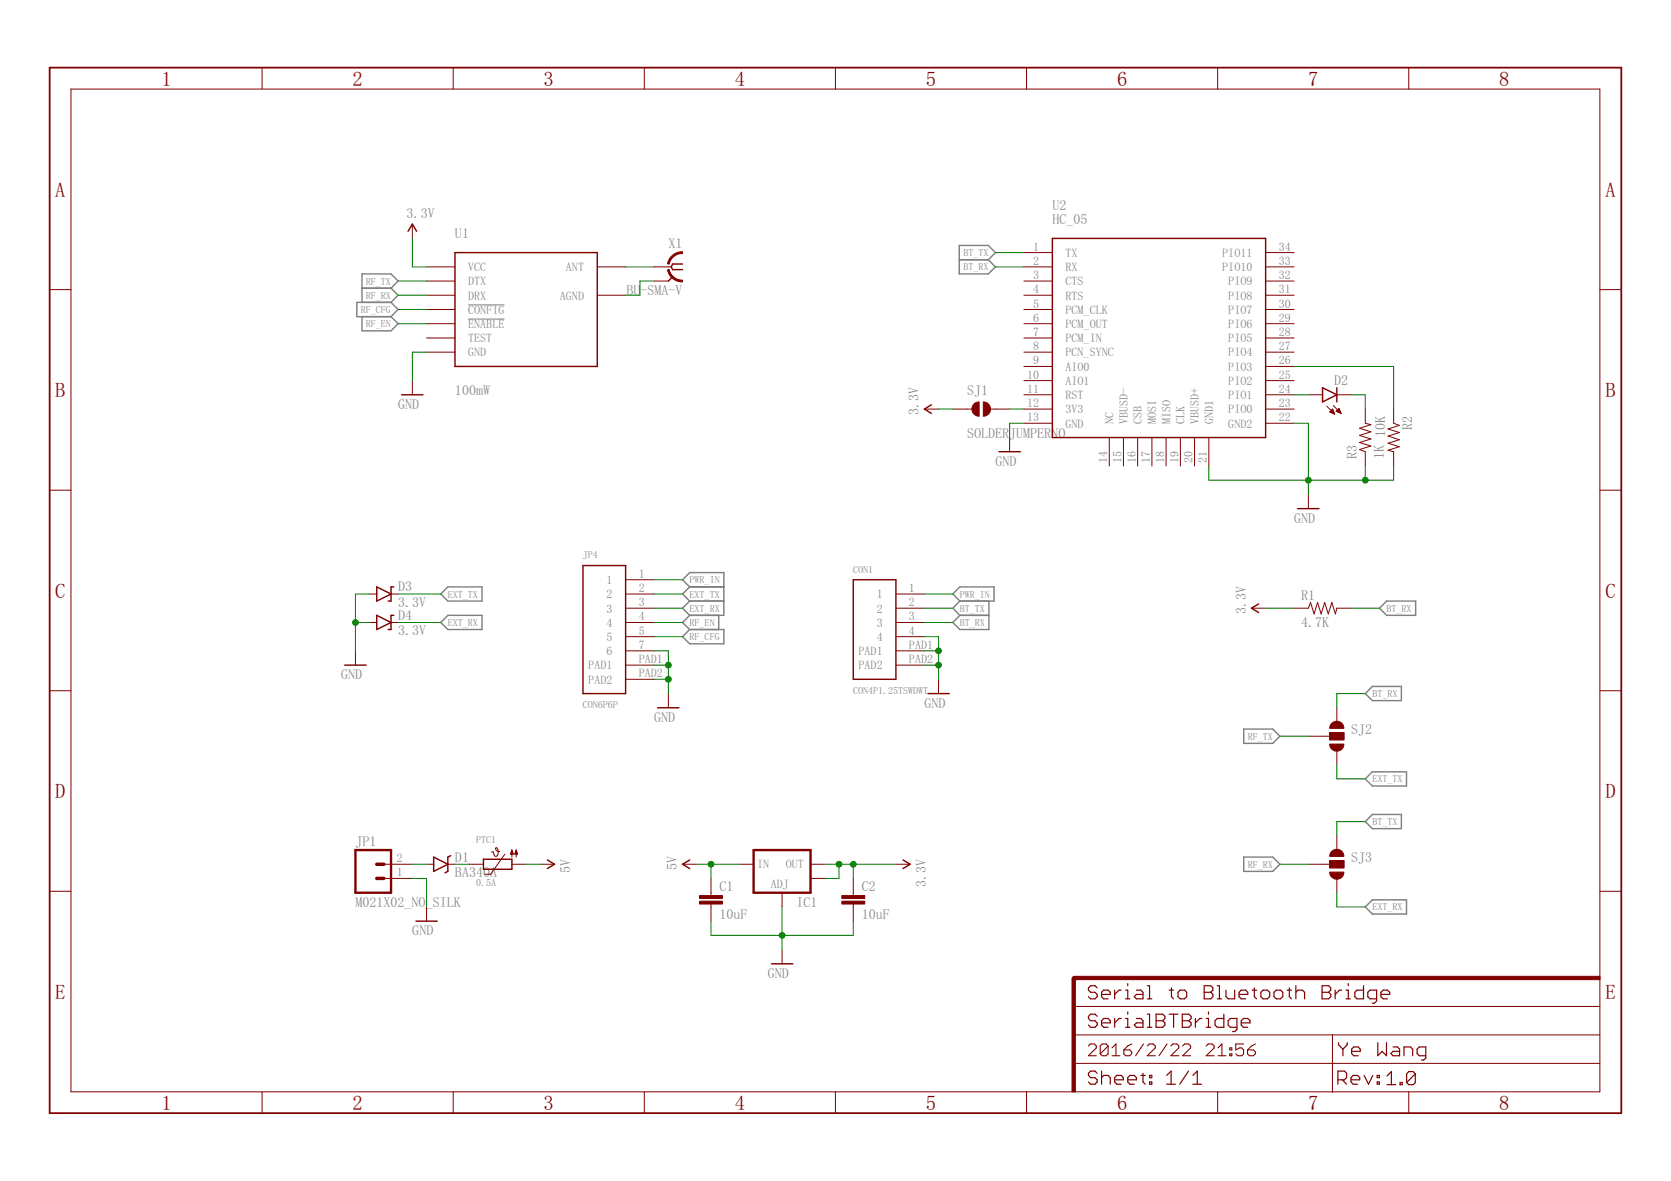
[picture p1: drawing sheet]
<svg xmlns="http://www.w3.org/2000/svg" width="297mm" height="210mm" viewBox="0 0 297 210" stroke-linecap="round" stroke-linejoin="round" font-family="sans-serif">
<path d="M83.2 54.2h6.5M83.2 56.7h6.5" fill="none" stroke="#808080" stroke-width=".18"/>
<g fill="none" stroke="#808080" stroke-width=".25">
<path d="M64.3 51.2h5.2M64.3 56.3v2.5h5.2l1.3-1.3-1.3-1.2M69.5 51.2l1.3-1.2-1.3-1.3h-5.2v5M69.5 51.2l1.3 1.3-1.3 1.2M69.5 53.7h-6.1v2.6h6.1M69.5 53.7l1.3 1.3-1.3 1.3M170.5 43.6h5.2l1.3 1.3-1.3 1.3 1.3 1.2-1.3 1.3h-5.2zM170.5 46.2h5.2M79.6 104.3h6.1v2.5h-6.1l-1.2-1.2zM79.6 109.4h6.1v2.5h-6.1l-1.2-1.3zM122.6 106.8h6.1M122.6 104.3l-1.3-1.3 1.3-1.2h6.1v7.6h-6.1"/>
<path d="M122.6 111.9h6.1v2.5h-6.1l-1.3-1.2zM122.6 104.3l-1.3 1.3 1.3 1.2M122.6 104.3h6.1M122.6 106.8l-1.3 1.3 1.3 1.3M122.6 109.4l-1.3 1.2 1.3 1.3M127.8 109.4v2.5M170.6 106.8l-1.2 1.3 1.2 1.3M170.6 104.3h6.1v2.5h-6.1l-1.2-1.2zM170.6 109.4h5.2M175.8 106.8v5.1h-5.2l-1.2-1.3 1.2-1.2M246.5 106.8h5.2v2.6h-5.2l-1.3-1.3zM221.1 129.6h5.2l1.2 1.3-1.2 1.2h-5.2z"/>
<path d="M242.7 138.4l1.2-1.2h6.1v2.5h-6.1zM243.9 122h5.2v2.5h-5.2l-1.2-1.2zM221.1 152.3h5.2l1.2 1.3-1.2 1.3h-5.2zM243.9 144.8h5.2v2.5h-5.2l-1.2-1.3zM242.7 161.2l1.2-1.3h6.1v2.6h-6.1z"/>
</g>
<g fill="none" stroke="#800000" stroke-width=".25">
<path d="M72.5 41.1l.8-1.3 .8 1.3M80.9 44.9h25.3v20.2h-25.3zM119.6 49.2l-.8 .8M121.3 46.9h-1.7l-.3 .5 .3 .5h1.7M187.1 42.4h37.9v35.4h-37.9zM71.4 70.2h3.8M165.6 71.9l-1.3 .8 1.3 .8M235.1 68.9l2.5 1.3-2.5 1.2zM237.6 68.9v2.5M177.6 80.3h3.8M230.7 90.4h3.8M61.3 118.2h3.8"/>
<path d="M67 104.3l2.5 1.3-2.5 1.2zM67 109.4l2.5 1.2-2.5 1.3zM70 104.3h-.5v2.5h-.5M70 109.4h-.5v2.5h-.5M103.6 100.5h7.6v22.8h-7.6zM151.7 103h7.6v17.7h-7.6zM223.7 107.3l-1.2 .8 1.2 .8M116.9 125.8h3.8M165 123.3h3.7M77.1 152.3l2.5 1.3-2.5 1.3zM80.1 152.1l-.5 .2v2.6l-.5 .2M85.9 152.7h5.1v1.8h-5.1z"/>
<path d="M97.3 152.8l1.3 .8-1.3 .8M122.6 152.8l-1.3 .8 1.3 .8M160.5 152.8l1.3 .8-1.3 .8M73.9 163.7h3.8M137.1 171.3h3.8"/>
</g>
<g fill="none" stroke="#800000" stroke-width=".18">
<path d="M12.6 15.8h271.8v178.3h-271.8zM46.6 12v3.8M80.6 12v3.8M114.5 12v3.8M148.5 12v3.8M182.5 12v3.8M216.5 12v3.8M250.4 12v3.8M73.3 39.8v2.6M8.8 51.5h3.8M75.8 55h5.1M75.8 57.5h5.1"/>
<path d="M75.8 52.5h5.1M75.8 47.4h5.1M75.8 50h5.1M106.2 52.5h5M106.2 47.4h5M116.3 47.4h3M116.3 50h2.5M182 55h5.1M182 57.5h5.1M182 52.5h5.1M182 47.4h5.1M182 50h5.1"/>
<path d="M182 44.9h5.1M225 55h5M225 57.5h5M225 52.5h5M225 47.4h5M225 50h5M225 44.9h5M284.4 51.5h3.8M73.3 67.6v2.6M75.8 62.6h5.1M75.8 60.1h5.1M164.3 72.7h2.5"/>
<path d="M169.4 72.7h3.4M176.1 72.7h3.4M179.5 77.8v2.5M182 62.6h5.1M182 60.1h5.1M182 65.1h5.1M182 67.6h5.1M182 70.2h5.1M182 72.7h5.1M182 75.2h5.1M197.2 77.8v5M199.7 77.8v5"/>
<path d="M202.2 77.8v5M204.8 77.8v5M207.3 77.8v5M209.8 77.8v5M212.3 77.8v5M214.9 77.8v5M225 62.6h5M225 60.1h5M225 65.1h5M225 67.6h5M225 70.2h5M225 72.7h5"/>
<path d="M225 75.2h5M232.6 70.2h2.5M235.9 72.2l1.4 1.4M236.4 73.2l.5-.5 .4 .9zM236.4 73.2h.7M236.5 73.3h.6M236.5 73h.5M236.7 72.9h.3M236.8 73.4h.4M236.8 72.8h.1M237 72.1l1.4 1.4M237.1 73.5h.1"/>
<path d="M237.5 73.1l.5-.5 .4 .9zM237.6 73h.6M237.6 70.2h2.6M237.7 73.2h.6M237.7 72.9h.4M237.8 72.8h.3M237.9 72.7h.2M238 73.3h.3M238.2 73.4h.2M242.7 72.7v2.5l1 .3-2 .6 2 .7-2 .6 2 .6-2 .7 2 .6-2 .6 1 .4v2.5M247.7 72.7v2.5l1.1 .4-2.1 .6 2.1 .7-2.1 .6 2.1 .6-2.1 .7 2.1 .6-2.1 .6 1 .3v2.5M8.8 87.1h3.8"/>
<path d="M232.6 87.9v2.5M284.4 87.1h3.8M63.2 115.7v2.5M65.7 105.6h1.3M65.7 110.6h1.3M69.5 105.6h1.3M69.5 110.6h1.3M111.2 108.1h5.1M111.2 103h5.1M111.2 105.6h5.1M111.2 110.6h5.1M111.2 118.2h5.1"/>
<path d="M111.2 113.2h5.1M111.2 115.7h5.1M159.3 108.1h5M159.3 105.6h5M159.3 110.6h5M159.3 118.2h5M159.3 113.2h5M159.3 115.7h5M222.5 108.1h2.5M230 108.1h2.6l.4-1 .6 2 .6-2 .6 2 .7-2 .6 2 .6-2 .7 2 .2-1h2.6M8.8 122.8h3.8M111.2 120.7h5.1"/>
<path d="M118.8 123.3v2.5M166.8 120.7v2.6M232.6 130.9h3.8M236.4 130.2h2.5v1.3h-2.5zM237.6 125.8v2.5M237.6 133.4v2.5M284.4 122.8h3.8M8.8 158.4h3.8M68.2 153.6h5.1M68.2 156.1h5.1M75.8 153.6h1.3M79.6 153.6h1.3"/>
<path d="M83.4 153.6h2.5M88.8 151.3a.52 .52 0 0 1-.5-.1 .52 .52 0 0 1-.1-.5 .92 .92 0 0 1 0 1.5 .95 .95 0 0 1-.6-.8l-.2 .1M89.7 151.8l-2.5 3.6h-1M90.8 151.7h.4M90.8 151.6h.4M90.9 151.5h.2M90.9 151.4h.2M90.9 151.2h.1M91 151.1h.1M91 153.6h2.5M91 151.1v1.2M91 151.1l.2 .7h-.5z"/>
<path d="M91.5 151.7h.5M91.6 151.6h.3M91.6 151.5h.3M91.7 151.4h.1M91.7 151.2h.1M91.7 151.1h.1M91.8 151.1v1.2M91.8 151.1l.2 .7h-.5zM96.1 153.6h2.5M121.3 153.6h2.6M126.4 156.1v3.1M131.4 153.6h2.6"/>
<path d="M139 158.7v2.5M144.1 153.6h2.5M144.1 156.1h2.5M151.7 156.1v3.1M159.3 153.6h2.5M232.6 153.6h3.8M236.4 153h2.5v1.2h-2.5zM237.6 148.5v2.6M237.6 156.1v2.6M284.4 158.4h3.8M75.8 161.2v2.5M126.4 160.7v3"/>
<path d="M139 168.8v2.5M151.7 160.7v3M190.9 178.9h93.5M46.6 194.1v3.7M80.6 194.1v3.7M114.5 194.1v3.7M148.5 194.1v3.7M182.5 194.1v3.7M190.9 189h93.5M190.9 183.9h93.5M216.5 194.1v3.7M236.9 183.9v10.3"/>
<path d="M250.4 194.1v3.7"/>
</g>
<g fill="#800000" stroke="#800000" stroke-width=".18">
<path d="M236.4 155h2.5a1.26 1.26 0 0 1-1.3 1.3 1.26 1.26 0 0 1-1.2-1.3z" fill-rule="evenodd"/>
<path d="M236.8 151.3a1.26 1.26 0 0 1 1.4-.3 1.26 1.26 0 0 1 .7 1.2h-2.5v-.4z" fill-rule="evenodd"/>
<path d="M236.4 132.2h2.5a1.26 1.26 0 0 1-1.3 1.3 1.26 1.26 0 0 1-1.2-1.3z" fill-rule="evenodd"/>
<path d="M236.8 128.5a1.26 1.26 0 0 1 1.4-.2 1.26 1.26 0 0 1 .7 1.2h-2.5v-.5z" fill-rule="evenodd"/>
<path d="M119.4 45.5a2.58 2.58 0 0 1 1.9-.8v.3a2.4 2.4 0 0 0-2.3 1.9h-.3v-.2l.4-.9z" fill-rule="evenodd"/>
<path d="M118.7 48l.3-.1a2.4 2.4 0 0 0 2.3 1.9v.3a2.64 2.64 0 0 1-2.6-2.1z" fill-rule="evenodd"/>
<path d="M174.8 71.4a1.27 1.27 0 0 1 1.3 1.3 1.27 1.27 0 0 1-1.3 1.3z" fill-rule="evenodd"/>
<path d="M173.1 71.9l.5-.4 .5-.1v2.6a1.26 1.26 0 0 1-1.2-.8 1.26 1.26 0 0 1 .2-1.3z" fill-rule="evenodd"/>
</g>
<g fill="#800000" stroke="#800000" stroke-width=".18">
<path d="M236.4 153h2.5v1.2h-2.5z"/>
<path d="M236.4 130.2h2.5v1.3h-2.5z"/>
<path d="M149.6 160.2h4.1v.5h-4.1z"/>
<path d="M149.6 159.2h4.1v.5h-4.1z"/>
<path d="M124.4 160.2h4v.5h-4z"/>
<path d="M124.4 159.2h4v.5h-4z"/>
<path d="M190.6 173.8h.6v20.3h-.6z"/>
<path d="M190.9 173.5h93.5v.6h-93.5z"/>
</g>
<path d="M63.2 151.1h6.3v7.6h-6.3zM134 151.1h10.1v7.6h-10.1z" fill="none" stroke="#800000" stroke-width=".42"/>
<path d="M67 153.6h1.2M67 156.1h1.2M192.1 173.8h-1.2v1.3" fill="none" stroke="#800000" stroke-width=".61"/>
<g fill="none" stroke="#800000" stroke-width=".21">
<path d="M195 175.6l-.4-.4h-.7l-.4 .4v.4l.4 .4h.7l.4 .3v.4l-.4 .4h-.7l-.4-.4M195.8 176.7h1.6v-.3l-.4-.4h-.8l-.4 .4v.7l.4 .4h.8M198.1 176v1.5M199.3 176h-.4l-.8 .7M200.1 176h.4v1.5M200.1 177.5h.8M200.5 174.8v.4M200.5 179.9v.4M202 176h.8l.4 .4v1.1h-1.2l-.4-.4 .4-.4h1.2M204 175.2h.3v2.3M204 177.5h.7M207.8 176h.8"/>
<path d="M208.2 175.6v1.5l.4 .4M209.4 176.4l.4-.4h.8l.3 .4v.7l-.3 .4h-.8l-.4-.4zM214.1 175.2h1.1l.4 .4v.4l-.4 .4 .4 .3v.4l-.4 .4h-1.1zM214.1 176.4h1.1M214.8 179.9v.4M216.4 175.2h.4v2.3M216.4 177.5h.7M217.9 176v1.1l.4 .4h1.2v-1.5M220.3 176.7h1.5v-.3l-.4-.4h-.8l-.3 .4v.7l.3 .4h.8M222.6 176h.8M223 175.6v1.5l.4 .4M224.1 176.4l.4-.4h.8l.4 .4v.7l-.4 .4h-.8l-.4-.4z"/>
<path d="M226.5 176.4l.4-.4h.7l.4 .4v.7l-.4 .4h-.7l-.4-.4zM228.8 176h.8M229.2 175.6v1.5l.4 .4M230.4 176.4l.3-.4h.8l.4 .4v1.1M230.4 175.2v2.3M235 175.2h1.2l.4 .4v.4l-.4 .4 .4 .3v.4l-.4 .4h-1.2zM235 176.4h1.2M237.3 176v1.5M238.5 176h-.4l-.8 .7M239.3 177.5h.8M239.3 176h.4v1.5M239.7 174.8v.4"/>
<path d="M242.4 175.2v2.3h-1.2l-.4-.4v-.7l.4-.4h1.2M244.7 177.5h-1.2l-.4-.4v-.7l.4-.4h1.2v1.9l-.4 .4h-.4M245.5 176.7h1.5v-.3l-.4-.4h-.7l-.4 .4v.7l.4 .4h.7M195 180.6l-.4-.3h-.7l-.4 .3v.4l.4 .4h.7l.4 .4v.4l-.4 .4h-.7l-.4-.4M195 190.8l-.4-.4h-.7l-.4 .4v.3l.4 .4h.7l.4 .4v.4l-.4 .4h-.7l-.4-.4M195.8 181.8h1.6v-.4l-.4-.4h-.8l-.4 .4v.8l.4 .4h.8M195.8 190.4v2.3M195.8 191.5l.4-.4h.8l.4 .4v1.2M198.1 181v1.6M198.1 191.9h1.6v-.4l-.4-.4h-.8l-.4 .4v.8l.4 .4h.8M199.3 181h-.4l-.8 .8M200.1 182.6h.8"/>
<path d="M200.1 181h.4v1.6M200.5 191.9h1.5v-.4l-.4-.4h-.7l-.4 .4v.8l.4 .4h.7M202 181h.8l.4 .4v1.2h-1.2l-.4-.4 .4-.4h1.2M202.8 191.1h.8M203.2 190.8v1.5l.4 .4M204 180.3h.3v2.3M204 182.6h.7M204.3 191.1h.4v.4h-.4zM204.3 192.3h.4v.4h-.4zM205.5 180.3h1.2l.4 .3v.4l-.4 .4 .4 .4v.4l-.4 .4h-1.2zM205.5 181.4h1.2M207.4 191.1l.8-.7v2.3"/>
<path d="M207.4 192.7h1.5M207.8 180.3h1.6M208.6 180.3v2.3M210.2 180.3h1.1l.4 .3v.4l-.4 .4 .4 .4v.4l-.4 .4h-1.1zM210.2 181.4h1.1M211.3 190.4l-1.6 2.3M212 192.7h1.6M212 191.1l.8-.7v2.3M212.5 181v1.6M213.7 181h-.4l-.8 .8M214.4 182.6h.8M214.4 181h.4v1.6"/>
<path d="M217.6 180.3v2.3h-1.2l-.4-.4v-.8l.4-.4h1.2M219.9 182.6h-1.2l-.4-.4v-.8l.4-.4h1.2v2l-.4 .3h-.4M220.6 181.8h1.6v-.4l-.4-.4h-.8l-.4 .4v.8l.4 .4h.8M237.8 191.9h1.2l.4-.4v-.7l-.4-.4h-1.2v2.3M237.9 185.3v.4l.8 .8M238.6 191.9l.8 .8M238.7 186.5v1.1M239.5 185.3v.4l-.8 .8M240.2 191.9h1.5v-.4l-.4-.4h-.8l-.3 .4v.8l.3 .4h.8M240.3 186.9h1.5v-.4l-.4-.4h-.8l-.3 .4v.7l.3 .4h.8M242.5 191.1l.8 1.6 .7-1.6M244.8 192.3h.4v.4h-.4z"/>
<path d="M244.8 191.1h.4v.4h-.4zM244.9 185.3v2.3l.8-.7 .8 .7v-2.3M246.5 191.2l.8-.7v2.3M246.5 192.8h1.6M247.6 186.1h.8l.4 .4v1.1h-1.2l-.4-.4 .4-.3h1.2M248.9 192.4h.4v.4h-.4zM249.6 187.6v-1.5h1.1l.4 .4v1.1M251.6 190.9v1.5l-.4 .4h-.8l-.4-.4M251.6 190.9l-.4-.4h-.8l-.4 .4v1.5M251.6 190.9l-1.6 1.5M253.4 187.6h-1.1l-.4-.4v-.7l.4-.4h1.1v1.9l-.3 .4h-.4"/>
</g>
<g fill="none" stroke="#800000" stroke-width=".19">
<path d="M193.5 185.9l.3-.4h.7l.4 .4v.3l-1.4 1.4h1.4M197 185.9v1.4l-.4 .3h-.7l-.3-.3M197 185.9l-.4-.4h-.7l-.3 .4v1.4M197 185.9l-1.4 1.4M197.7 187.6h1.4M197.7 186.2l.7-.7v2.1M199.8 186.6h1l.4 .3v.4l-.4 .3h-.7l-.3-.3zM201.2 185.5l-.7 .4-.7 .7M203.3 185.5l-1.4 2.1M203.9 185.9l.4-.4h.7l.4 .4v.3l-1.5 1.4h1.5M207.5 185.5l-1.5 2.1M208.1 185.9l.4-.4h.7l.3 .4v.3l-1.4 1.4h1.4"/>
<path d="M210.2 185.9l.4-.4h.7l.3 .4v.3l-1.4 1.4h1.4M214.4 185.9l.4-.4h.7l.3 .4v.3l-1.4 1.4h1.4M216.5 187.6h1.4M216.5 186.2l.7-.7v2.1M218.6 187.3h.4v.3h-.4zM218.6 186.2h.4v.4h-.4zM221.1 185.5h-1.4v1.1l.7-.4h.3l.4 .4v.7l-.4 .3h-.7l-.3-.3M221.8 186.6h1l.4 .3v.4l-.4 .3h-.7l-.3-.3zM223.2 185.5l-.7 .4-.7 .7"/>
</g>
<path d="M8.8 12h279.4v185.8h-279.4z" fill="none" stroke="#800000" stroke-width=".32"/>
<g fill="none" stroke="#008000" stroke-width=".18">
<path d="M70.8 52.5h5M70.8 50h5M70.8 55h5M70.8 57.5h5M73.3 42.4v5h2.5M111.2 47.4h5.1M116.3 50h-2.6v2.5h-2.5M177 47.4h5M177 44.9h5M75.8 62.6h-2.5v5M166.8 72.7h2.6M179.5 72.7h2.5"/>
<path d="M182 75.2h-2.5v2.6M230 75.2h2.6v12.7M230 65.1h17.7v7.6M230 70.2h2.6M240.2 70.2h2.5v2.5M214.9 82.8v2.5h32.8v-2.5M242.7 82.8v2.5M63.2 110.6h2.5M65.7 105.6h-2.5v10.1M70.8 105.6h7.6M70.8 110.6h7.6M116.3 108.1h5"/>
<path d="M116.3 115.7h2.5v7.6M116.3 118.2h2.5M116.3 113.2h5M116.3 105.6h5M116.3 110.6h5M116.3 103h5M164.3 108.1h5.1M164.3 115.7h2.5M164.3 118.2h2.5M164.3 113.2h2.5v7.5M164.3 105.6h5.1M164.3 110.6h5.1"/>
<path d="M225 108.1h5M240.2 108.1h5M116.3 120.7h2.5M227.5 130.9h5.1M237.6 135.9v2.5h5.1M242.7 123.3h-5.1v2.5M73.3 153.6h2.5M73.3 156.1h2.5v5.1M80.9 153.6h2.5M93.5 153.6h2.6M123.9 153.6h7.5M126.4 153.6v2.5"/>
<path d="M146.6 153.6h12.7M149.1 153.6v2.5h-2.5M151.7 153.6v2.5M227.5 153.6h5.1M237.6 158.7v2.5h5.1M242.7 146h-5.1v2.5M126.4 163.7v2.5h25.3v-2.5M139 161.2v7.6"/>
</g>
<g fill="#008000" stroke="#008000" stroke-width=".18">
<circle cx="126.4" cy="153.6" r=".51"/>
<circle cx="149.1" cy="153.6" r=".51"/>
<circle cx="151.7" cy="153.6" r=".51"/>
<circle cx="139" cy="166.2" r=".51"/>
<circle cx="232.6" cy="85.3" r=".51"/>
<circle cx="242.7" cy="85.3" r=".51"/>
<circle cx="118.8" cy="118.2" r=".51"/>
<circle cx="118.8" cy="120.7" r=".51"/>
<circle cx="166.8" cy="115.7" r=".51"/>
<circle cx="166.8" cy="118.2" r=".51"/>
<circle cx="63.2" cy="110.6" r=".51"/>
</g>
<g font-size="3.7" fill="#800000">
<text x="28.7" y="15.2">1</text>
<text x="62.7" y="15.2">2</text>
<text x="96.6" y="15.2">3</text>
<text x="130.6" y="15.2">4</text>
<text x="164.6" y="15.2">5</text>
<text x="198.6" y="15.2">6</text>
<text x="232.5" y="15.2">7</text>
<text x="266.5" y="15.2">8</text>
<text x="9.8" y="34.9">A</text>
<text x="285.4" y="34.9">A</text>
<text x="9.8" y="70.6">B</text>
<text x="285.4" y="70.6">B</text>
<text x="9.8" y="106.2">C</text>
<text x="285.4" y="106.2">C</text>
<text x="9.8" y="141.9">D</text>
<text x="285.4" y="141.9">D</text>
<text x="9.8" y="177.5">E</text>
<text x="285.4" y="177.5">E</text>
<text x="28.7" y="197.2">1</text>
<text x="62.7" y="197.2">2</text>
<text x="96.6" y="197.2">3</text>
<text x="130.6" y="197.2">4</text>
<text x="164.6" y="197.2">5</text>
<text x="198.6" y="197.2">6</text>
<text x="232.5" y="197.2">7</text>
<text x="266.5" y="197.2">8</text>
</g>
<g font-size="2.5" fill="#808080">
<text x="72.3" y="38.8">3.3V</text>
<text x="187.1" y="39.8">HC_05</text>
<text x="187.1" y="37.3">U2</text>
<text x="80.9" y="42.4">U1</text>
<text x="118.8" y="44.1">X1</text>
<text x="111.3" y="52.5">BU-SMA-V</text>
<text x="80.9" y="70.2">100mW</text>
<text x="171.9" y="70.2">SJ1</text>
<text x="237.2" y="68.4">D2</text>
<text x="70.8" y="72.7">GND</text>
<text x="163.3" y="73.7" transform="rotate(-90 163.3 73.7)">3.3V</text>
<text x="171.9" y="77.8">SOLDERJUMPERNO</text>
<text x="251" y="76.5" transform="rotate(-90 251 76.5)">R2</text>
<text x="177" y="82.8">GND</text>
<text x="241.2" y="81.6" transform="rotate(-90 241.2 81.6)">R3</text>
<text x="246" y="81.6" transform="rotate(-90 246 81.6)">1K 10K</text>
<text x="230" y="92.9">GND</text>
<text x="70.8" y="107.9">3.3V</text>
<text x="70.8" y="105.1">D3</text>
<text x="231.3" y="106.6">R1</text>
<text x="70.8" y="112.9">3.3V</text>
<text x="70.8" y="110.1">D4</text>
<text x="221.5" y="109.1" transform="rotate(-90 221.5 109.1)">3.3V</text>
<text x="231.3" y="111.4">4.7K</text>
<text x="60.7" y="120.7">GND</text>
<text x="164.3" y="125.8">GND</text>
<text x="116.3" y="128.3">GND</text>
<text x="240.2" y="130.5">SJ2</text>
<text x="63.2" y="150.3">JP1</text>
<text x="80.9" y="155.9">BA340A</text>
<text x="80.9" y="153.1">D1</text>
<text x="101.4" y="155.1" transform="rotate(-90 101.4 155.1)">5V</text>
<text x="120.3" y="154.6" transform="rotate(-90 120.3 154.6)">5V</text>
<text x="240.2" y="153.2">SJ3</text>
<text x="63.2" y="161.2">M021X02_NO_SILK</text>
<text x="127.9" y="158.3">C1</text>
<text x="141.6" y="161.2">IC1</text>
<text x="153.2" y="158.3">C2</text>
<text x="164.6" y="157.6" transform="rotate(-90 164.6 157.6)">3.3V</text>
<text x="73.3" y="166.2">GND</text>
<text x="127.9" y="163.3">10uF</text>
<text x="153.2" y="163.3">10uF</text>
<text x="136.5" y="173.8">GND</text>
</g>
<g font-size="2.1" fill="#808080">
<text x="183.7" y="44.5">1</text>
<text x="183.7" y="47.1">2</text>
<text x="189.4" y="45.7">TX</text>
<text x="217.3" y="45.7">PIO11</text>
<text x="227.3" y="47.1">33</text>
<text x="227.3" y="44.5">34</text>
<text x="83.2" y="53.2">DRX</text>
<text x="83.2" y="50.7">DTX</text>
<text x="83.2" y="48.2">VCC</text>
<text x="99.5" y="53.2">AGND</text>
<text x="100.6" y="48.2">ANT</text>
<text x="183.7" y="49.6">3</text>
<text x="183.7" y="52.1">4</text>
<text x="189.4" y="48.2">RX</text>
<text x="189.4" y="50.7">CTS</text>
<text x="189.4" y="53.2">RTS</text>
<text x="217.3" y="48.2">PIO10</text>
<text x="218.3" y="53.2">PIO8</text>
<text x="218.3" y="50.7">PIO9</text>
<text x="227.3" y="52.1">31</text>
<text x="227.3" y="49.6">32</text>
<text x="83.2" y="55.8">CONFIG</text>
<text x="83.2" y="58.3">ENABLE</text>
<text x="183.7" y="54.7">5</text>
<text x="183.7" y="57.2">6</text>
<text x="183.7" y="59.7">7</text>
<text x="189.4" y="55.8">PCM_CLK</text>
<text x="189.4" y="58.3">PCM_OUT</text>
<text x="218.3" y="58.3">PIO6</text>
<text x="218.3" y="55.8">PIO7</text>
<text x="227.3" y="59.7">28</text>
<text x="227.3" y="57.2">29</text>
<text x="227.3" y="54.7">30</text>
<text x="83.2" y="63.4">GND</text>
<text x="83.2" y="60.8">TEST</text>
<text x="183.7" y="62.2">8</text>
<text x="183.7" y="64.8">9</text>
<text x="189.4" y="60.8">PCM_IN</text>
<text x="189.4" y="63.4">PCN_SYNC</text>
<text x="189.4" y="65.9">AIO0</text>
<text x="218.3" y="65.9">PIO3</text>
<text x="218.3" y="63.4">PIO4</text>
<text x="218.3" y="60.8">PIO5</text>
<text x="227.3" y="64.8">26</text>
<text x="227.3" y="62.2">27</text>
<text x="182.6" y="67.3">10</text>
<text x="182.6" y="69.8">11</text>
<text x="189.4" y="68.4">AIO1</text>
<text x="189.4" y="70.9">RST</text>
<text x="218.3" y="70.9">PIO1</text>
<text x="218.3" y="68.4">PIO2</text>
<text x="227.3" y="69.8">24</text>
<text x="227.3" y="67.3">25</text>
<text x="182.6" y="72.4">12</text>
<text x="182.6" y="74.9">13</text>
<text x="189.4" y="73.5">3V3</text>
<text x="189.4" y="76">GND</text>
<text x="197.9" y="75.4" transform="rotate(-90 197.9 75.4)">NC</text>
<text x="200.5" y="75.4" transform="rotate(-90 200.5 75.4)">VBUSD-</text>
<text x="203" y="75.4" transform="rotate(-90 203 75.4)">CSB</text>
<text x="205.5" y="75.4" transform="rotate(-90 205.5 75.4)">MOSI</text>
<text x="208.1" y="75.4" transform="rotate(-90 208.1 75.4)">MISO</text>
<text x="210.6" y="75.4" transform="rotate(-90 210.6 75.4)">CLK</text>
<text x="213.1" y="75.4" transform="rotate(-90 213.1 75.4)">VBUSD+</text>
<text x="215.6" y="75.4" transform="rotate(-90 215.6 75.4)">GND1</text>
<text x="218.3" y="76">GND2</text>
<text x="218.3" y="73.5">PIO0</text>
<text x="227.3" y="74.9">22</text>
<text x="227.3" y="72.4">23</text>
<text x="196.8" y="82.2" transform="rotate(-90 196.8 82.2)">14</text>
<text x="199.4" y="82.2" transform="rotate(-90 199.4 82.2)">15</text>
<text x="201.9" y="82.2" transform="rotate(-90 201.9 82.2)">16</text>
<text x="204.4" y="82.2" transform="rotate(-90 204.4 82.2)">17</text>
<text x="206.9" y="82.2" transform="rotate(-90 206.9 82.2)">18</text>
<text x="209.5" y="82.2" transform="rotate(-90 209.5 82.2)">19</text>
<text x="212" y="82.2" transform="rotate(-90 212 82.2)">20</text>
<text x="214.5" y="82.2" transform="rotate(-90 214.5 82.2)">21</text>
<text x="107.8" y="103.8">1</text>
<text x="107.8" y="106.3">2</text>
<text x="113.5" y="102.7">1</text>
<text x="113.5" y="105.2">2</text>
<text x="113.5" y="107.7">3</text>
<text x="155.8" y="106.3">1</text>
<text x="161.6" y="105.2">1</text>
<text x="161.6" y="107.7">2</text>
<text x="107.8" y="108.9">3</text>
<text x="107.8" y="111.4">4</text>
<text x="107.8" y="113.9">5</text>
<text x="113.5" y="110.3">4</text>
<text x="113.5" y="112.8">5</text>
<text x="155.8" y="108.9">2</text>
<text x="155.8" y="111.4">3</text>
<text x="155.8" y="113.9">4</text>
<text x="161.6" y="110.3">3</text>
<text x="161.6" y="112.8">4</text>
<text x="104.6" y="119">PAD1</text>
<text x="107.8" y="116.4">6</text>
<text x="113.5" y="117.9">PAD1</text>
<text x="113.5" y="115.3">7</text>
<text x="152.6" y="116.4">PAD1</text>
<text x="152.6" y="119">PAD2</text>
<text x="161.6" y="115.3">PAD1</text>
<text x="161.6" y="117.9">PAD2</text>
<text x="104.6" y="121.5">PAD2</text>
<text x="113.5" y="120.4">PAD2</text>
<text x="70.6" y="155.8">1</text>
<text x="70.6" y="153.3">2</text>
<text x="134.6" y="154.2">IN</text>
<text x="139.7" y="154.2">OUT</text>
<text x="137" y="157.9">ADJ</text>
</g>
<g font-size="1.8" fill="#808080">
<text x="171.2" y="45.5">BT_TX</text>
<text x="65.1" y="50.6">RF_TX</text>
<text x="65.1" y="53.1">RF_RX</text>
<text x="171.2" y="48.1">BT_RX</text>
<text x="64.2" y="55.6">RF_CFG</text>
<text x="65.1" y="58.2">RF_EN</text>
<text x="103.6" y="99.3">JP4</text>
<text x="151.7" y="101.8">CON1</text>
<text x="79.6" y="106.2">EXT_TX</text>
<text x="122.6" y="106.2">EXT_TX</text>
<text x="122.6" y="103.7">PWR_IN</text>
<text x="170.6" y="106.2">PWR_IN</text>
<text x="79.6" y="111.3">EXT_RX</text>
<text x="122.6" y="108.7">EXT_RX</text>
<text x="122.6" y="113.8">RF_CFG</text>
<text x="122.6" y="111.3">RF_EN</text>
<text x="170.6" y="108.7">BT_TX</text>
<text x="170.6" y="111.3">BT_RX</text>
<text x="246.5" y="108.7">BT_RX</text>
<text x="103.6" y="125.8">CON6P6P</text>
<text x="151.7" y="123.3">CON4P1.25TSWDWT</text>
<text x="244" y="123.9">BT_RX</text>
<text x="221.8" y="131.5">RF_TX</text>
<text x="244" y="139.1">EXT_TX</text>
<text x="84.7" y="149.8">PTC1</text>
<text x="244" y="146.7">BT_TX</text>
<text x="221.8" y="154.2">RF_RX</text>
<text x="84.7" y="157.4">0.5A</text>
<text x="244" y="161.8">EXT_RX</text>
</g>
</svg>
